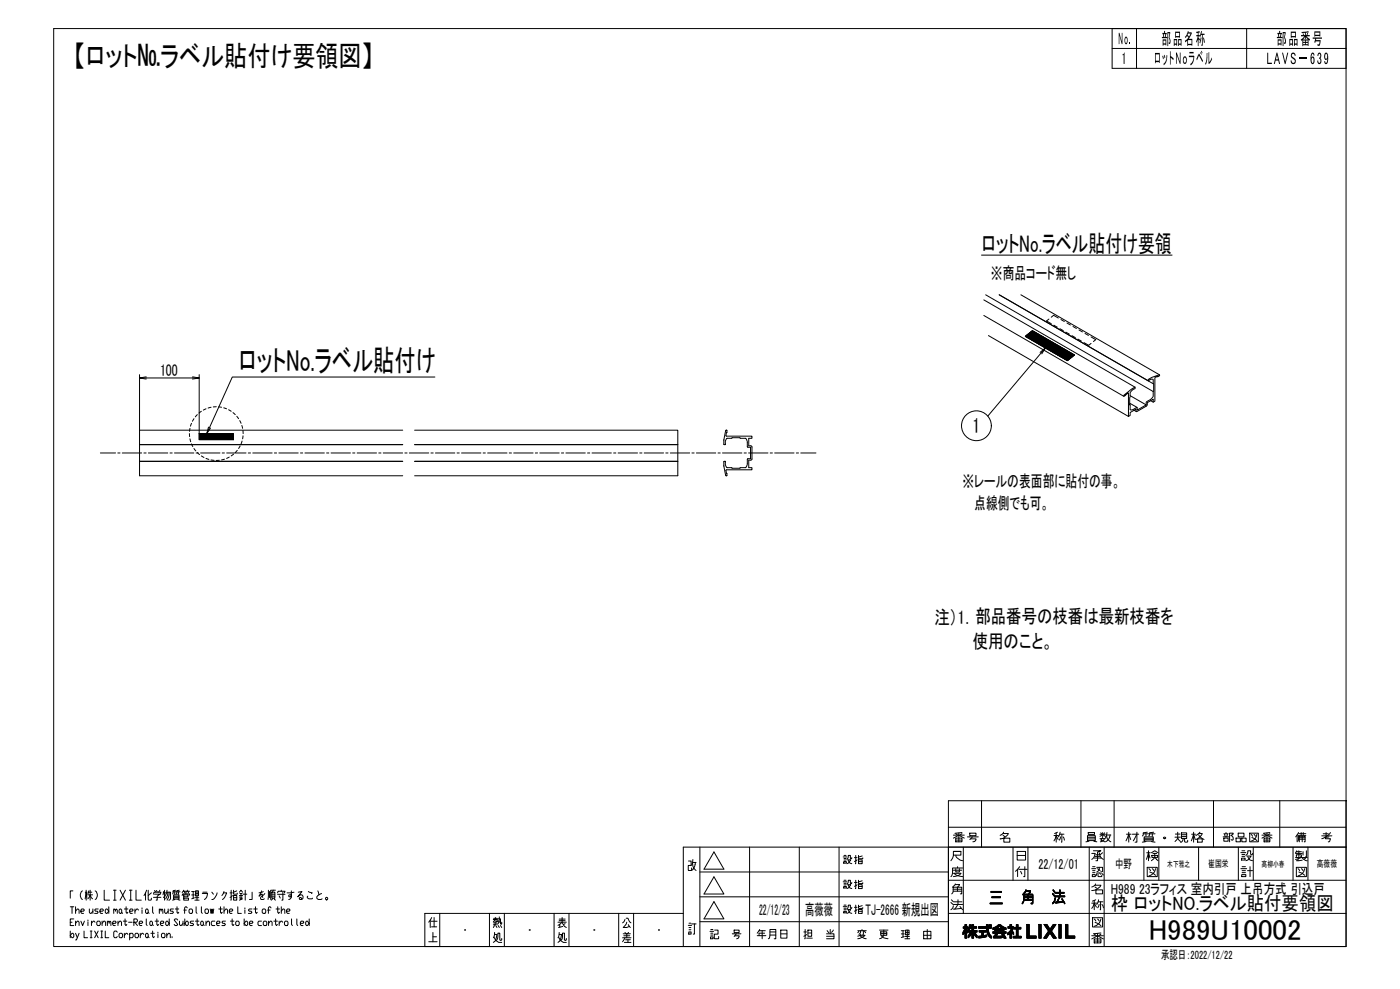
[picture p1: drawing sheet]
<svg xmlns="http://www.w3.org/2000/svg" width="841mm" height="594mm" viewBox="0 0 841 594" stroke-linecap="round" stroke-linejoin="round" font-family="sans-serif">
<!-- layer: TOS_WA -->
<g fill="none" stroke="#000" stroke-width=".6">
<path d="M32 17h777v552h-777zM668 17h141v24h-141zM683 17v24M749 17v24M668 29h141M570 497h239M590 481v28M603 500l-2 2M635 500l-1 1M637 500l-1 3M649 481v28M669 481v28"/>
<path d="M678 500v6M683 500v6h-1M689 500h-2l-1 2M693 500h-2l-1 2M707 500v3l-1 2M717 500v6M721 500l-3 2M729 481v28M769 481v28M809 481h-239v88v-60h239h-399v60M809 481h.1M809 481v88h-554v-20h155"/>
<path d="M414 517h1v3h-2l1 3h1v-2M416 519a5 5 0 0 0 2 4M416 518h2M416 516l-1 4M418 518l-1 3-2 2M420 509v60M429 512l6 10h-12zM450 509v60M480 509v60M504 509v60M507 515h2M507 518h1h-1z"/>
<path d="M507 514h1M507 517h1M507 516h1M509 516h2l-2 3M510 517v1l2 1M512 515l-1 1v-2h-1l-1 2M513 515h2M514 514v5M515 516l-2 1M516 514v2h2v-1M516 516h2v3h-2zM516 518h2"/>
<path d="M518 514l-2 1M573 503l3-1 3 1M573 502h6M573 514h4v-3h-4v3l-2 3M573 511h4M574 503h4v3h-4zM574 501h1M574 505h4M574 514l1 1 3 2M576 500v3M576 503v3M578 500l-4 1"/>
<path d="M578 501h-1M579 509v40M581 503h7M583 504h3v1l-2 1M583 500h3v2h-3zM584 503l-1 1M603 501h3a5 5 0 0 1-5 3M603 502l1 1M603 503h4v3h-4zM609 509v20M611 511h5v6h-5zM611 514h5"/>
<path d="M618 509v20M633 502h3M634 500v6M636 504l-2-2-1 3M637 501h2M637 503l-1 2M638 501v5M639 503v2M653 502h5v3h-5zM653 503h5M653 504h5M654 500h4v1h-4z"/>
<path d="M654 505l-2 1M654 509v60M656 513h2l-1 2-1 1M657 511h4l-2 1v5h-1M657 505l2 1M657 515h4M658 514h3M658 513h2M660 512a4 4 0 0 0 3 4M661 502l1-1 2 1M661 504h3M661 501h3"/>
<path d="M661 500l1 1M662 512l-1 1M662 503l-1 2 3 1M662 500v3M663 509v60M663 504a2.1 2.1 0 0 1-2 2M664 500l-1 1M665 502a4 4 0 0 0 2 4M665 502h2M665 500l-1 3M667 502l-1 2-2 2M677 501h2"/>
<path d="M679 504l-1-3-2 4M680 501h4M683 501l-2 4M687 501h3M687 509v20M687 503h6v2h-6zM687 504h6M688 505l-2 1M688 501v1M689 512h2M690 511v6M691 501h3"/>
<path d="M691 515l-1-3-1 4M692 512l2-1 2 1M692 505l2 1M692 514h3v1h-3zM692 501v1M693 513h2M694 513v2l-2 2M694 515l1 1M695 516l1 1M696 509v20M706 503h3M706 501h3"/>
<path d="M707 503l2 2M710 500h3v4h-3zM710 503h3M710 501h3M711 504l-1 1-1 1M712 504v2h1v-1M716 501h2M718 504l-1-3-1 4M719 504h3v2h-3zM720 509v20M720 501l3 3M720 501h2l-1 2-3 1"/>
<path d="M735 503h3M735 503h3v2h-3zM735 501h3M736 501v2M736 500v1M737 501v2M740 504h1a1.9 1.9 0 0 0-2-2l2-2h-2v6M743 503h2v3h-2zM744 500h3v3h-3zM744 509v20M745 512h3M746 516h2v1h-2z"/>
<path d="M746 503h3v3h-3zM746 514h2M746 513h2M746 511h2M749 514h3l-2 3h-2M750 515v1l2 1M751 500h5v6h-5zM752 501v1M752 503l3 2M752 513l-1-2h-1l-1 2-1 1M753 509v20M753 501l1 1"/>
<path d="M755 501a5 5 0 0 1-3 4M758 503l3-1 3 1M758 502h6M759 503h4v3h-4zM759 505h4M759 501h1M761 500v3M761 503v3M763 500l-4 1M763 501h-1M777 509v20M778 513h4"/>
<path d="M778 515h7M779 515v-2h3v2h-1M779 512h-1M779 511v1h3M779 502l-1 1M780 516v1M780 500l-1 2v4M780 501h4M780 511v4M781 506v-4h3v4M781 504h3M781 503h3"/>
<path d="M781 515l-3 1M782 500v1M782 515h.1M782 502v4M782 515l3 2M782 517h-3M783 512v2M783 500v1M784 516h-1M784 502h-4v3M785 511v4h-1M786 509v20"/>
<path d="M794 502h6M795 501h3M796 503v1h3v1l-1 1M797 500v2M798 503h-2M799 500l-2 2-3 2M44 535h-2v5M50 535a3 3 0 0 0 0 5M51 536h1M52 535v6M52 539v-3l-1 4M53 540l1-2 2 2"/>
<path d="M53 538h3M53 536h2M53 535v2M54 535v6M57 535a3 3 0 0 1 0 5M63 535v6h3M68 535h2M69 535v6M72 535l3 6M75 535l-3 6M78 535h1M79 535v6"/>
<path d="M82 535v6h3M87 536v5M88 535l-2 3M89 535v5l2 1v-1M91 536l-2 2M92 537l1-1h4l-1 1M92 539h5M93 537h3l-2 1v3M93 535l1 1M94 535v1M96 535l-1 1M98 536h2"/>
<path d="M98 536v2M99 535v6M99 538l-1 1M100 536h2v4l-1 1M100 535v3M101 536l-1 4M102 536l-2 5M104 536h2M104 538h4v2h-4zM104 538h4M104 539h4M105 536v1"/>
<path d="M105 535h-1v2M106 536h2M107 536v1M108 535h-2v2M109 538l1-1h4v1M110 535h2M110 538h3v1h-3zM110 540h3v1h-3zM110 535l-1 1M110 539v1M111 535v1M112 536v1"/>
<path d="M112 535h2M113 535l-1 1M113 535v1M115 538h2M115 536h2M116 536v4M117 539l-2 1M117 539h2M117 535h2v3h-2zM117 537h2M118 535v6M122 537h3l-1 2-1 1"/>
<path d="M122 536h2M127 536l1 1M130 536l-1 4h-2M133 538l1-2h2l-1 3-1 1M135 536h-1M138 536h2M139 535v6M140 538l-2 1M140 535v2h2l1-1M140 538h2v3h-2zM140 539h2M142 535l-2 1"/>
<path d="M144 536l1-1 1 1M144 538h2M144 539v1M144 537h1M145 537v3M145 539v1M146 540l-2 1M146 537h2M147 535v6M151 536v4h-1M157 535l-1 3 2-1v2M158 536h-2"/>
<path d="M159 537l-2 2v1h2M161 535v5M162 535v4M163 535v5M163 535h2M163 536h2v4h-2zM163 538h2M163 537h2M164 540l-1 1M164 535v1M165 540v1M167 536v-1h4v1"/>
<path d="M167 537h4M168 538v1M169 535h.1M170 536v5h-1M175 535v3h-2h1h1v1l-2 1M177 536h-5M179 536h2l-2 3 1-1h1l1 2h-1h-1l1-1v1M185 538v1l1 1h2M185 536h2v1M191 535l1 3M193 537a3 3 0 0 0-3 3h1h3M420 539h150"/>
<path d="M420 524h150M429 527l6 10h-12zM507 530h2M507 532h1v1h-1zM507 529h1M507 532h1M507 531h1M509 531h2l-2 3M510 532v1l2 1M512 530l-1 1v-2h-1l-1 2M513 530h2M514 529v5"/>
<path d="M515 531l-2 1M516 529v2h2v-1M516 531h2v3h-2zM516 533h2M518 529l-2 1M570 529h239M572 537l1-1v-3h5v4h-1M573 535h5M573 534h5M573 525h4l-1 1-3 1M573 523h5M573 525l2 1 3 1"/>
<path d="M574 531h2l-1 2v2M574 531l-2 2M574 522v2h2v-2M575 521h.1M578 521h-6v4l-1 2M595 536h7M595 535h7M596 539h5M611 522l-1 1M612 522h5M613 521l-2 1v5M613 523l1 2"/>
<path d="M615 537h5v6h-1h1v-5h-5v3l-1 2 1-2zM615 537h5v5h-1h1v-5h-5v4l-1 1 1-1zM615 537h5v6h-1h1v-6h-5v4l-1 2 1-2zM615 539h5M616 521v6h-1M616 535h3l-1 2 1-2h-3h3l-1 2 1-2h-3h3l-1 3 1-2h-3M616 535l-1 2zM616 535l-1 3zM616 535h3l-1 2v4M616 534l-1 3M632 537l2 2M632 537l2 1"/>
<path d="M633 535l1 1M633 535l1 2M633 534l1 2M634 540v1l-2 2 2-2zM634 540v1l-2 2M634 539v2l-2 1 2-1zM634 539v2l-2 2 2-2zM634 538h6M634 539h6M634 536h5M634 537h5M637 535v4l-2 3 2-4z"/>
<path d="M637 535v4l-2 3 2-3zM637 534v4l-2 4M637 535v3l-2 4 2-4zM638 540l2 3M638 540l2 2M656 535h.1M656 522h2M656 525h2v2h-2zM656 524h2M656 523h2M656 521h2M658 532h3a6 6 0 0 1-5 3"/>
<path d="M658 533l1 1M658 531l-2 2M658 535h4v2h-4zM659 521h3v2l-1 1M659 525l-1 1M659 522l2 1M660 524v2l2 1v-1M660 524l1 1M660 521a2.2 2.2 0 0 1-1 3M662 525l1 1M689 521h6v6h-6zM690 522l1 1"/>
<path d="M691 524l3 2M692 522l1 1M694 522a5 5 0 0 1-4 4M745 522h4M746 525h2v2h-2zM746 524h2M746 523h2M746 521h2M749 523h3M751 521v6M779 521h6v6h-6zM780 522l1 1"/>
<path d="M780 524l4 2M782 522l1 1M784 522a5 5 0 0 1-4 4M42 545h2M42 554h1M42 559v4M43 545v4M44 552h-2v4h2M45 547l2-1 1 3M45 555l2-2 1 3M45 545v4M45 553v3"/>
<path d="M49 547h1h1l-1-1h-1v1v2h1M49 553l1 3 1-3M50 559v4h3M53 553h.1M53 554v2M54 546v3l2-2M54 559h1M55 559v4M55 553v3M56 546v3M57 559l2 4M57 554l-1-1-1 2"/>
<path d="M59 553h1v1v2h-1l-1-1zM59 546h-2v1l2 1-1 1h-1M59 559l-2 4M60 547h2v-1h-1l-1 1 1 2h1M61 559h1M61 559v4M61 555l2-2v3M61 553v3M63 559v4h2M64 546l1 1-1 2-1-1zM65 554v-1l1 2M65 553v3"/>
<path d="M65 545v4M66 554v-1l1 1v2M68 555h1l1-1-1-1h-1v1v1v1h1M68 541h2M68 547l1-1v1M68 546v3M69 547l1-1v1v2M70 560v-1h-1l-1 1v3h1h1M71 555l1-2 1 3M71 553v3M72 546l1 1v2l-1-1zM73 548l1 1"/>
<path d="M74 553h2M75 546h2M75 552v3l1 1v-1M76 545v3v1l1-1M77 554h2M78 541h1M78 547h1h1l-1-1h-1v1v1v1h1M80 554h2l1-1-1-1h-2v4M81 554l2 2M81 546v3M83 547l-1-1-1 1M84 555h1l1-1-1-1h-1v1v2h1"/>
<path d="M85 545v1M85 547v2M88 552v3v1M88 546l1 1-1 2-1-1zM89 548l1 1M91 553l1 1-1 2-1-1zM92 555v1M92 545v3v1M92 559v4h1M93 553h2M94 552v3l1 1v-1M95 560v1"/>
<path d="M96 547v-1l1 1M96 546v3M96 555h2v-1v-1h-1l-1 1 1 2h1M97 547v-1l1 1v2M99 546v3l2-2M100 553l2 2-1 1-1-1zM101 546v3M102 552v4M104 546h-1l-1 1 2 1v1h-2M105 540l-1 1M105 546h2M106 545v3l1 1v-1"/>
<path d="M107 553l-1-1h-1v1l2 2-1 1h-1v-1M107 540l1 1M108 553v3l2-1M110 553v3M110 547h2M111 552v4M112 553l1 1v2l-2-1zM112 545h-1v4M114 546h1l1 1-1 2h-1v-1zM116 553h-1l-1 1 2 1v1h-2M117 541h3M117 553h2"/>
<path d="M118 545v3v1M118 552v3l1 1v-1M121 545v3l1 1M121 553l1 1v2l-1-1zM122 555l1 1M124 546h1v1v2h-1l-1-1zM124 555l1-2 1 3M124 553v3M126 546l1 3v-3l1 3v-3M129 553h-2v1v2h2M130 555h2v-1v-1h-1l-1 1 1 2h1M131 546h3"/>
<path d="M132 545v3l1 1 1-1M135 547l1-1 1 3M135 545v4M135 553h-1l-1 1 1 1h1v1h-2M138 547h1h1l-1-1h-1v1v1v1h1M138 553h3M139 552v3l1 1 1-1M142 553h1l1 1-1 2h-1v-1zM143 545v4h2M147 552v4M147 545v1M147 547v2"/>
<path d="M148 553l1 1-1 2-1-1zM150 555h1l1-1-1-1h-1v1v2h1M151 546h-1l-1 1 2 1v1h-2M152 546h3M153 545v3l1 1 1-1M157 553h-2v1v2h2M158 546h1l1 1-1 2h-1v-1zM159 553h1v1v2h-1l-1-1zM161 547h1M161 555l2-2v3M161 553v3M163 545h-1h-1v4"/>
<path d="M165 553h2M166 552v3v1l1-1M166 546h2M167 545v3v1l1-1M168 553v3M169 547l2-1v3M169 545v4M170 554l-1-1-1 2M171 553h1l1 1-1 2h-1v-1zM172 547h2v-1h-1l-1 1 1 2h1M175 552v3l1 1M178 552v3l1 1"/>
<path d="M180 555h2l1-1-1-1h-1l-1 1 1 2h1M184 553l2 2-1 1-1-1zM186 552v4M258 553v1M259 553h4M259 557h3M259 551l-1 2v4M261 551v6M264 549v20M279 559h.1M294 549v20M296 554h3"/>
<path d="M297 552h2M297 556l-1 1M297 552l-1 2M297 554v1M298 551v1h-2h3M298 556l1 1M298 552v1h1M299 555l-3 1M299 552h2v3v-1M299 553l1 1M299 556l1 1M300 551v2l-1 2"/>
<path d="M301 556v1M303 549v20M318 559h.1M333 549v20M335 556l1-1v2M335 554h5M336 552h3M336 553h3M338 554l1 2 1 1M338 551v3l-2 1M338 556l-2 1M339 555h-1"/>
<path d="M342 549v20M357 559h.1M372 549v20M375 552l-1 2M376 552h1l2 2M377 554l-3 3 4-1M377 555l2 2M381 549v20M396 559h.1M413 556h2M414 560h1v1h-1zM414 558h1"/>
<path d="M414 557h1M414 555h1M415 555h3M417 555v6h-1M420 554h150M427 559h2M427 558h1M429 542l6 10h-12zM429 559h2v2h-2v3h3v-1M441 559h3v1h-3zM456 559l-1 2M456 558v1h4"/>
<path d="M458 559v5M463 560h3M469 559h4v5h-4zM483 560h1M484 558l-1 6M485 559h3v3h-3zM497 559l1 1M499 558v3M501 559l-1 1M507 545h2M507 547h1v1h-1zM507 546h1"/>
<path d="M507 544h1M509 546h2l-2 3M510 547v1l2 1M512 545l-1 1v-2h-1l-1 2M513 545h2M514 544v5M515 546l-2 1M515 559h5M516 544v2h2v-1M516 546h2v3h-2zM516 547h2M516 559l-1 1"/>
<path d="M517 559l-1 2M518 558v1M518 544l-2 1M519 559l-1 2M519 559l1 1M528 559h5M529 560h4v2h-4zM531 559v3l-2 2h-1M541 559h2M542 559v4M544 559h2v2h-2zM545 559v5"/>
<path d="M555 559h4v5h-4zM557 558v6M570 549h239M571 542l2 1M572 541l1 1M573 544l-2 2M573 543h5M573 542h5M575 541v2l-1 3M577 544l1 2M577 546h-4M579 560v1"/>
<path d="M579 557v1M579 559v2M579 559v1M579 558v2M580 557v3M580 555h1v2v1v1v1v4h-1v-4l-2 1 2-3h-1v-1h1zM580 555v9M581 555v9M581 557v1M581 558v2M581 559v1M582 557v2"/>
<path d="M582 559v1M582 557v1M582 556h1v1h1v-2h1v2h2v1h-2v1h2v1h-1l1 2v1l-2-3v4h-1v-4l-2 3v-1l1-2h-1v-1h2v-1h-1l-1 1zM582 556v2M583 556v2M583 559v1M583 559v3M583 556h.1M583 557v1M583 559v2M584 557v1M584 559v2"/>
<path d="M584 555v9M585 555v9M585 557v1M585 559v2M586 557v1M586 559v3M586 559v1M587 557v1M587 559v1M588 557h5v-2h1v2h2v1h-2l2 6-3-3v-3h-5zM588 557v1M588 559h4v1h-1v2h2v1h-5v-1h2v-2h-2z"/>
<path d="M588 559v1M589 557v1M589 559v1M590 557v1M590 559v1M590 559v4M591 557v1M591 559v4M591 559v1M592 557v1M592 559v1M593 555v4"/>
<path d="M593 555v5M593 555v6M594 555v7M594 557v1M594 558v4M594 556h2h-2zM594 556h.1M595 556h.1M595 557v1M595 543h7M595 542h7M596 557l4-1h1l3 1v1l-6 1v-1h-2z"/>
<path d="M596 560h8v1h-5v1h3v-1h1l1 3h-1v-1h-6v-1l1-1h-2zM596 557v1M596 560v1M597 557v1M597 560v1M598 557v1M598 560v1M598 557v2M598 558l2-2 3 2zM598 560v3M599 557v2M599 560v3"/>
<path d="M599 556v2M599 558v1M599 560v2M599 556v1M599 560v1M600 556v1M600 558v1M600 560v1M600 556h.1M601 556v1M601 558v1M601 560v1"/>
<path d="M602 556v1M602 558v1M602 560v1M602 556v2M602 557v2M603 557v2M603 560v1M603 557v1M604 557v1M604 560v1M606 557v1M606 560v1"/>
<path d="M607 557v1M607 559v2M607 555h1v2h1l-1 2 1 1v1l-1-1v4h-1v-3l-2 1v-2l3-2h-2v-1h1zM607 555v3M607 559v5M607 558v6M608 555v9M608 557v3M608 557v4M608 557v2M608 559v2M608 560v1"/>
<path d="M609 560v1M609 557v1M610 557v1M611 555h1v2h1v1h-1v4h2v1h-5v-1h2v-4h-2v-1h2zM611 555v8M612 557v1M613 557v1M614 543l1-2v-3h5v5h-1M615 541h5M615 540h5M617 555h1v7h4v2h-5zM617 555v9"/>
<path d="M618 555v9M624 555h1v9h-1zM624 555v9M625 555v9M627 555h2l2 3 2-3h1l-2 4 3 5h-2l-2-4-2 4h-2l3-5zM627 555v1M628 555v1M628 555v2M629 555v2M629 555v3M629 556v2M629 556v3"/>
<path d="M630 556v3M630 560v2M630 557v2M630 557v5M630 557v4M630 558v3M631 558v3M631 558v2M631 557v5M632 557v5M632 557v2M632 560v2"/>
<path d="M632 556v3M632 556v2M633 556v2M633 555v3M633 555v2M634 555v1M634 542l5-1-5 1h5h-5h5h-5h1h4M636 555h2v9h-2zM636 555v9M637 555v9M640 555h2v7h4v2h-6zM640 555v9"/>
<path d="M641 555v9M656 542h3M656 551h6v6h-6zM657 552l1 1M657 541v5M658 554l3 2M658 541h-2M659 545l-2-3-1 4M659 552l1 1M660 542h3M660 541l-1 2M660 543l-1 2"/>
<path d="M661 542v4M661 552a5 5 0 0 1-4 4M662 543l1 2M43 561h1v2l-2-1zM45 561l1 2M48 561l-2 4h-1M54 563h1M61 563h1M72 561h1h1l-1 2h-1zM75 561v2M77 561h-1l-1 1M78 561h1h1l-1 2h-1"/>
<path d="M78 561v4M82 561h1v2h-1h-1zM84 561v2M86 561h-1l-1 1M88 561h1l-1 2h-1zM89 563h1M91 561h2M95 561v2M98 561h1v2h-1h-1zM100 562l2-1v2M100 561v2M103 563h.1"/>
<path d="M258 566h5M260 563h2M260 560v6M297 563l1 2 2 1h1M297 561h2l-2 4-1 1M297 560l-1 3M301 564v1h-1v-4h-1v3l-1 1M336 563l1 2 1 1h2M336 561h1l-1 4-1 1M336 560l-1 3M340 564v1h-1v-4h-1v3l-1 1M374 563h5"/>
<path d="M374 561h5M375 562h3M375 566h4M375 563l-1 3M375 560l1 1M376 564h3M377 561v2M377 564v2M378 560l-1 1M427 563h1v1h-1zM427 561h1M427 562h1"/>
<path d="M440 561h5M441 563l3-1-1 2M442 561l-1 1M455 562h5M459 561h-3v1M462 564l1-2v-4h3v6h-1M463 562h3M469 561h4M484 561l-1 1M485 564h3M485 560h3M497 561h4v3h-4"/>
<path d="M497 562h4M517 562l3 2M517 562h3l-5 2M517 561l-2 1M529 561h4M529 562l2 1 2 1M541 561h2M543 563h-2M544 564h3M544 563h2M544 560h2M555 562h4"/>
<path d="M582 562v1M582 561v2M583 561v1M583 560v2M586 560v2M586 561v1M586 561v2M587 562v1M588 562v1M589 562v1M590 562v1M591 562v1"/>
<path d="M592 562v1M593 562v1M594 560v2M594 561v2M595 561v2M595 562v1M595 562v2M597 562v1M598 562v1M598 561v2M599 562v1M600 562v1"/>
<path d="M601 562v1M602 562v1M602 561h.1M602 561v1M602 561v2M603 561v2M603 561v3M603 562v2M604 562v2M604 563v1M605 560v2M609 562v1"/>
<path d="M610 562v1M612 562v1M613 562v1M618 562v2M619 562v2M620 562v2M621 562v2M622 562v2M627 563v1M628 563v1M628 562v2M629 561v3"/>
<path d="M629 561v2M629 560v3M629 560v2M632 560v3M633 561v2M633 561v3M633 562v2M634 562v2M634 563v1M642 562v2M643 562v2M644 562v2"/>
<path d="M645 562v2M646 562v2M656 564l3-2 4 2M656 562h7M657 564h4v2h-4zM657 561l1 1M657 565h4M659 561v3M659 564v2M661 560l-4 1M661 561l-1 1"/>
<circle cx="700" cy="503" r=".6"/>
<circle cx="196" cy="540" r=".7"/>
</g>
<!-- layer: TOS_S1 -->
<g fill="none" stroke="#000" stroke-width=".6">
<path d="M592 177l101 58v3l-4 3v2M613 177l84 48M591 189l84 49M591 180l91 53M630 192l-1 1 3 1M632 191l1-2 3 2M633 195l2 2M637 197l2 2M637 192l2 1M640 200l2 1M641 194l2 1M645 196l2 1"/>
<path d="M648 198l2 1M594 202l84 48M616 202l4-3 25 14-4 4zM644 202l2 1M648 204l2 1M651 206l3 1 1-1M652 200l2 1M655 202l3 2-1 1M679 238l10 5-6 3v-1l-3 1h-1v-3M690 229l-90-52 93 53v5M693 231v-3h-2l-1 1v-1l7-3v1l-3 1v14l-1 1-2-1M695 226h1"/>
<path d="M242 258h-158v28h158M249 258h158v28h-158M437 260l-1 2h16v1h-2v5h1l1 1v7h-2v5h2v1h-16l1 2M437 260v-2h-1l-1 6v3h1v-2l1-2h7h4l1 2v3M437 260h.1M679 242l4 3M681 246l2 1M693 242v-2l-4 2v2l-6 3h-1v-1l-3 2v2h-1v-14l-3 2 7-5-3 3v7M84 277h158M84 267h158M120 260h20v4h-20zM249 277h158"/>
<path d="M249 267h158M449 276v3l-1 2h-4h-7l-1-2v-2h-1v3l1 6h1v-2M449 268l2 1v3v4h-2M437 284h.1"/>
</g>
<!-- layer: TOS_K1 -->
<path d="M84 267h158M84 277h158M249 267h158M249 277h158" fill="none" stroke="#000" stroke-width=".6"/>
<!-- layer: TOS_K3 -->
<g fill="none" stroke="#000" stroke-width=".6">
<path d="M60 272h9M71 272h1M73 272h12M86 272h2M89 272h12M102 272h1M105 272h11M118 272h1M120 272h12M133 272h2M136 272h12M149 272h1"/>
<path d="M152 272h11M165 272h1M168 272h11M181 272h1M183 272h12M196 272h2M199 272h12M212 272h1M215 272h11M228 272h1M230 272h12M243 272h2"/>
<path d="M246 272h12M259 272h1M262 272h11M275 272h1M277 272h12M290 272h2M293 272h12M306 272h1M309 272h11M322 272h1M324 272h12M337 272h2"/>
<path d="M340 272h12M353 272h1M356 272h11M369 272h1M371 272h12M384 272h2M387 272h12M400 272h1M403 272h11M416 272h1M418 272h12M431 272h2"/>
<path d="M434 272h12M447 272h1M450 272h11M463 272h1M465 272h12M478 272h2M481 272h9"/>
</g>
<!-- layer: TOS_S1 -->
<path d="M120 260l20 4v-4zM120 260l20 4h-20z" fill="#000" stroke="#000" stroke-width=".6"/>
<!-- layer: TOS_K2 -->
<g fill="none" stroke="#000" stroke-width=".6">
<path d="M114 257v2M115 254l-1 2M117 252l-1 1M119 249l-2 1M121 247l-1 1M124 246h-2M127 245h-2M130 244h-2M131 244l2 1M134 245l2 1M137 246l2 1M140 248l1 1"/>
<path d="M142 250l1 2M144 253l1 1M145 256l1 1M146 259v1M114 260v2M114 264l1 1M115 267l1 1M117 269l1 2M119 272l1 1M121 274l2 1M124 275l1 1M127 276l2 1"/>
<path d="M132 276l-2 1M135 276h-2M138 275h-2M140 273l-1 1M143 271l-2 1M144 268l-1 1M145 265v2M146 262v2"/>
</g>
<!-- layer: TOS_M1 -->
<g fill="none" stroke="#000" stroke-width=".6">
<path d="M590 153h114M619 200l8 9M619 200l9 9M619 200l10 10 4-4M619 199l12 12 3-4M620 199l12 12M620 199l12 13 4-4M620 199l13 13 4-4M620 199l-3 4M621 199l-4 4M621 199l-3 4M622 199l-4 4"/>
<path d="M622 200l-4 3M622 200l-3 4M616 202h1l3-3 14 13 4-3M616 202l1-1 5 5 4-4 14 14 3-4 2 2M616 202l1 1M616 202l3-3 11 11 3-4 10 10M616 202l2 1M617 203l4-4 14 14 4-4M617 201l5 4M618 201l5 5 4-3M618 201l6 6M618 200l7 7 4-4"/>
<path d="M618 203l4-3 14 13 3-3 5 4M618 200l8 8 3-4M618 200l9 8 3-4M621 205l3-4 14 14 4-4M623 200l14 14 3-4M623 200l-4 4-2-3M623 200l-4 4M623 206l4-4 14 14 3-3M623 200l-3 4M623 201l14 13M624 201l-4 3-3-3M624 201l-4 3"/>
<path d="M624 207l4-4 13 14M624 201l-4 4M625 201l-4 4-4-4M625 201l-4 4M625 201l14 14 4-3M625 202l-4 3M625 202l-3 3M625 208l4-4 13 12M626 202l-4 3M626 202l-4 4M626 202l-3 4M627 202l-4 4"/>
<path d="M627 203l-4 3M627 209l4-4 11 11M627 203l-3 4M628 203l-4 4M628 209l4-4 10 11M628 203l-3 4M628 203l13 13M629 204l-4 3M629 209l4-3 9 10M630 204l-4 4M630 204l12 12 3-3M631 205l-4 3"/>
<path d="M631 205l-4 4M631 205l-3 4M632 205l-4 4M632 206l-4 3M632 206l-3 3M633 206l-4 4M633 212l4-4 6 7M634 206l-4 4M634 207l-4 3M634 207l9 8M635 207l-4 4M635 213l3-4 6 6"/>
<path d="M635 207l8 8M635 207l-3 4M636 208l-4 3M636 208l7 7M636 208l-3 4M636 214l4-4 4 4M637 208l-4 4M637 209l-3 3M638 209l6 6 1-2M638 209l-4 4M639 209l-4 4M639 210l-3 3"/>
<path d="M640 210l-4 4M641 210l-4 4M641 211l-4 3M641 211l-3 4M642 211l-4 4M642 211l3 3M642 211l-3 4M643 212l-4 4M643 212l-3 4M644 212l-4 4M644 213h1M644 214l-3-3-4 3"/>
<path d="M645 213l-4 3M645 213l-4 4M645 214l-2-2-4 3M645 213h.1M84 225v33M88 227h28M120 225v35"/>
<circle cx="587" cy="256" r="9"/>
</g>
<!-- layer: 0 -->
<path d="M625 212l3-3-2 4M628 209l-35 41M84 227h4M88 226l-4 1 4 1M116 226l4 1-4 1M116 227h4M261 226h-121l-16 34M125 257l-1 3 2-3" fill="none" stroke="#000" stroke-width=".6"/>
<!-- layer: TOS_M1 -->
<g fill="#000">
<path d="M726 31v1v5l2-2-2 3zM725 32v3l-1 4z"/>
<path d="M796 32h1l1 2v3l-1 2-1-2 1 1v-2v-1l-1 1v-1zM796 32v2l1 1v-1z"/>
</g>
<text font-size="18.2" x="143" y="223">ロットNo.ラベル貼付け</text>
<g font-size="17.4">
<text x="44" y="40">【ロット№ラベル貼付け要領図】</text>
<text x="690" y="565">H989U10002</text>
</g>
<text font-size="14.5" x="590" y="151">ロットNo.ラベル貼付け要領</text>
<text font-size="13" x="584" y="260">1</text>
<g font-size="11.6">
<text x="561" y="375">注）1．部品番号の枝番は最新枝番を</text>
<text x="584" y="389">使用のこと。</text>
<text x="667" y="547">枠 ロットNO.ラベル貼付要領図</text>
</g>
<g font-size="10.1">
<text x="672" y="27">No.</text>
<text x="698" y="27">部品名称</text>
<text x="767" y="27">部品番号</text>
<text x="674" y="39">1</text>
<text x="693" y="38">ロットＮｏラベル</text>
<text x="761" y="39">LAVS－639</text>
<text x="595" y="167">※商品コード無し</text>
<text x="96" y="226">100</text>
<text x="578" y="293">※レールの表面部に貼付の事。</text>
<text x="585" y="306">点線側でも可。</text>
</g>
<g font-size="9.3">
<text x="456" y="549">22/12/23</text>
<text x="484" y="550">高薇薇</text>
<text x="520" y="550">TJ-2666 新規出図</text>
</g>
<g font-size="8.7">
<text x="624" y="522">22/12/01</text>
<text x="667" y="537">H989 23ラフィス 室内引戸 上吊方式 引込戸</text>
</g>
<g font-size="7.2">
<text x="670" y="521">中野</text>
<text x="698" y="576">承認日：2022/12/22</text>
</g>
<g font-size="5.8">
<text x="726" y="521">崔国栄</text>
<text x="791" y="521">高薇薇</text>
</g>
<g font-size="4.9">
<text x="701" y="521">木下雅之</text>
<text x="758" y="521">髙柳小春</text>
</g>
</svg>
